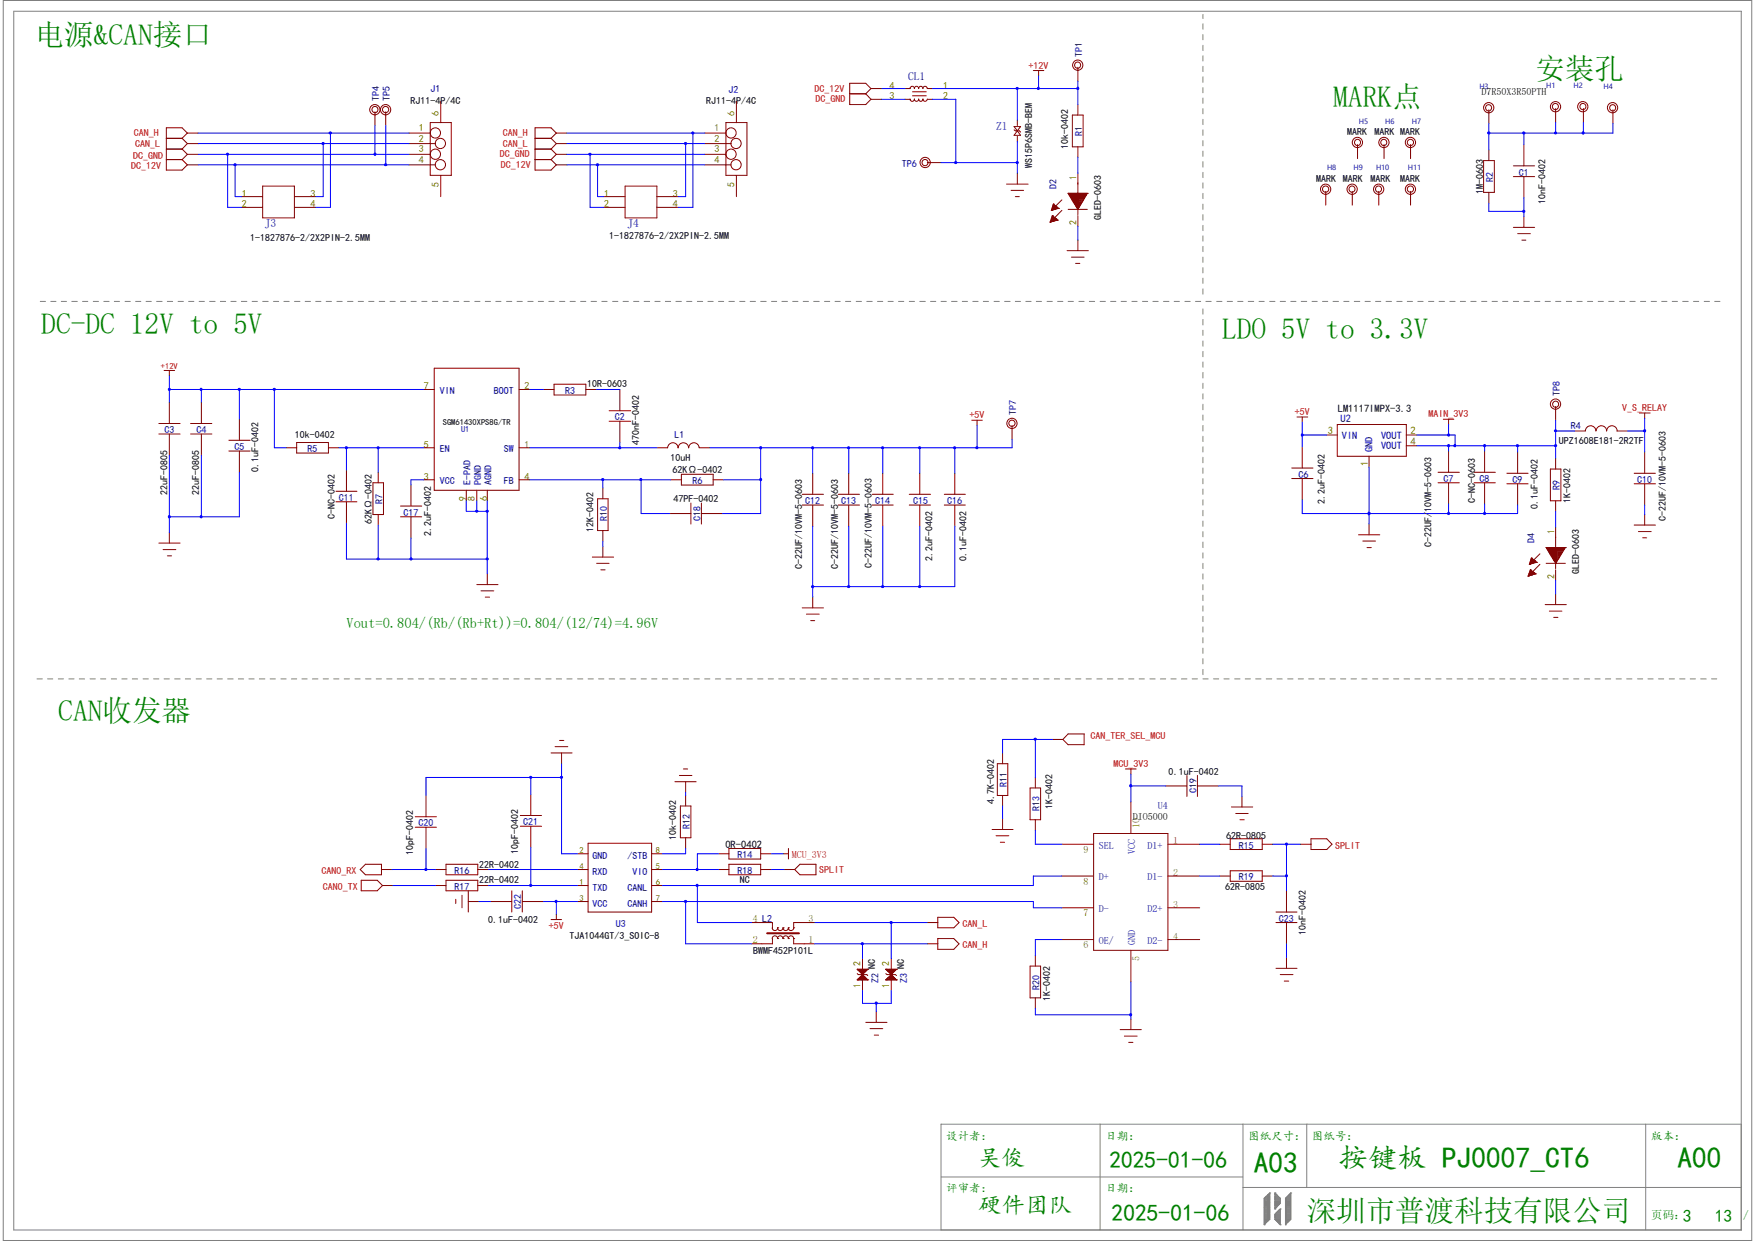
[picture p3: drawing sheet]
<svg xmlns="http://www.w3.org/2000/svg" width="297mm" height="210mm" viewBox="0 0 297 210" stroke-linecap="round" stroke-linejoin="round" font-family="sans-serif">
<g fill="none" stroke="#800000" stroke-width=".17">
<path d="M63.5 18.9v2.4M65.3 18.9v2.4M74.6 17.1v3.6M124.6 17.1v3.6M143.8 15.9h2.7M146.5 15.9l.9 .9M147.4 15h1.8M147.4 16.8h1.8M147.4 15l-.9 .9M147.4 15l-.9-.9h-2.7v3.6h2.7l.9-.9M153.2 15h.9M154 15a.38 .38 0 0 1 .4-.4 .38 .38 0 0 1 .4 .4"/>
<path d="M154.4 15.5h2.4M154.4 16.2h2.4M154.7 15a.38 .38 0 0 1 .4-.4 .38 .38 0 0 1 .4 .4M154.8 16.8a.38 .38 0 0 1-.4 .3 .38 .38 0 0 1-.4-.3h-.8M155.4 15a.38 .38 0 0 1 .4-.4 .38 .38 0 0 1 .4 .4M155.5 16.8a.38 .38 0 0 1-.4 .3 .38 .38 0 0 1-.4-.3h.1M156.2 15a.38 .38 0 0 1 .3-.4 .38 .38 0 0 1 .4 .4h.9M156.2 16.8a.38 .38 0 0 1-.4 .3 .38 .38 0 0 1-.4-.3h.1M156.9 16.8h.9M156.9 16.8a.38 .38 0 0 1-.4 .3 .38 .38 0 0 1-.3-.3M174.9 11.9h1.8M175.8 11.9v.9"/>
<path d="M181.5 19.5h1.8v5.3h-1.8zM182.4 11.4v2.4M182.4 17.7v1.8M252 18.6v2.3M263.3 18.4v2.3M268 18.4v2.3M273 18.6v2.3M28.2 23.4h2.6M28.2 25.2h2.6M28.2 27h2.6M30.8 23.4l.9 .9M30.8 27l.9 .9"/>
<path d="M30.8 25.2l.9 .9M31.7 24.3h1.8M31.7 27.9h1.8M31.7 22.5h1.8M31.7 26.1h1.8M31.7 22.5l-.9 .9M31.7 22.5l-.9-.9h-2.6v7.2h2.6l.9-.9M31.7 24.3l-.9 .9M31.7 26.1l-.9 .9M40.9 35.1h3.5M40.9 33.3h3.5M44.4 31.5h5.4v5.4h-5.4z"/>
<path d="M49.8 35.1h3.6M49.8 33.3h3.6M69.2 24.3h4.5M69.2 27.9h4.5M69.2 22.5h3.6M69.2 26.1h3.6M72.8 20.7h3.6v9h-3.6zM74.6 29.7v3.6M90.6 23.4h2.7M90.6 25.2h2.7M90.6 27h2.7M93.3 23.4l.8 .9"/>
<path d="M93.3 27l.8 .9M93.3 25.2l.8 .9M94.1 24.3h1.8M94.1 27.9h1.8M94.1 22.5h1.8M94.1 26.1h1.8M94.1 22.5l-.8-.9h-2.7v7.2h2.7l.8-.9M94.1 22.5l-.8 .9M94.1 24.3l-.8 .9M94.1 26.1l-.8 .9M102.2 35.1h3.6M102.2 33.3h3.6"/>
<path d="M105.8 31.5h5.4v5.4h-5.4zM111.2 35.1h3.6M111.2 33.3h3.6M119.3 24.3h4.4M119.3 27.9h4.4M119.3 22.5h3.6M119.3 26.1h3.6M122.9 20.7h3.5v9h-3.5zM124.6 29.7v3.6M156.9 27.5h2.4M170.3 31.2h3.7M171.1 32.2h2.1"/>
<path d="M171.6 21.4h1.1l-.5 .7zM171.6 22l.2 .1h.7l.2 .3M171.8 33.3h.7M172.2 22.1l.5 .8h-1.1zM172.2 20.4v.9M172.2 23.1v.9M172.2 29.3v1.9M177.7 37.6h.1M177.8 37.4h.6M177.9 37.3h1.1M177.9 35.6h.1M178 35.4h.6"/>
<path d="M178 36.9h.6M178.1 35.3h1.1M178.1 36.7h.2M178.1 36.5h.1M178.1 36.5v1M178.1 36.5l-.4 1.1M178.1 36.5l.7 .5M178.2 34.9h.5M178.2 34.7h.3M178.3 34.5h.1M178.3 34.5l-.4 1.1M178.3 34.5l.7 .6"/>
<path d="M178.3 34.5v1M178.3 36.7v.7M178.4 34.7v.7M178.4 36.8v.6M178.6 34.8v.6M178.6 36.9v.4M178.8 35v.3M178.8 37v.3M178.8 37l.2 .3M178.8 37h-.9v.5M179 37.3h.1M179 35.1h-.9v.4"/>
<path d="M179 35.1l.2 .2M179 35.1v.2M179 37.3l-1.3 .3M179.2 35.3h.1M179.2 35.3l-1.3 .3M179.7 33.8l-1.8 1.8M179.7 35.6l-1.8 1.8M180.8 32.7h.1M180.8 35.4h3.2M180.8 32.7h3.2M180.8 32.7l1.6 2.7M180.9 32.9h3"/>
<path d="M181 33.1h2.8M181 32.7v.4M181.1 33.3h2.6M181.1 32.7v.7M181.2 33.4h2.4M181.3 32.7v.9h2.2v-.9M181.4 33.8h2M181.5 32.7v1.3M181.5 34h1.8M181.7 32.7v1.5M181.7 34.4h1.3M181.9 32.7v1.8h1v-1.8"/>
<path d="M182 34.7h.8M182 32.7v2.1M182.1 34.9h.6M182.2 35.1h.4M182.2 32.7v2.4M182.3 35.3h.2M182.4 35.4h.1M182.4 24.8v1.8M182.4 29.3v7M182.4 36.5v1.8M182.6 32.7v2.4M182.8 32.7v2.1"/>
<path d="M183.1 32.7v1.5h-1.4M183.3 32.7v1.3M183.6 32.7v.6M183.8 32.7v.3M184 32.7h.1M184 32.7l-1.6 2.7M224.4 32.4v2.3M228.9 32.4v2.3M229.7 24.5v2.3M233.3 32.4v2.3M234.2 24.5v2.3M238.7 24.5v2.3"/>
<path d="M238.7 32.4v2.3M251.1 27.2h1.8v5.4h-1.8zM252 25.4v1.8M252 32.6v1.8M256.1 28.1h3.6M256.1 29.9h3.6M256.1 38.5h3.6M256.8 39.5h2.2M257.9 24.5v3.6M257.9 29.9v3.5M257.9 36.7v1.8M180.6 42.4h3.6"/>
<path d="M181.3 43.5h2.2M182 44.6h.8M182.4 40.6v1.8M257.6 40.6h.6M26.9 71.7h3.6M26.9 73.4h3.6M27.8 62.7h1.7M28.7 62.7v.9M28.7 68.1v3.6M28.7 73.4v3.6M32.3 71.7h3.6M32.3 73.4h3.6"/>
<path d="M34.1 68.1v3.6M34.1 73.4v3.6M38.7 76.3h3.6M38.7 74.5h3.6M40.5 71v3.5M40.5 76.3v3.6M48.4 75.8h1.8M50.2 74.9h5.4v1.8h-5.4zM55.6 75.8h1.8M58.6 79.5v3.6M64 79.9v1.8M71.7 75.8h1.8"/>
<path d="M71.7 65.9h1.8M73.5 62.3h14.3v20.7h-14.3zM87.8 75.8h1.9M87.8 65.9h1.9M92 65.9h1.8M93.8 65h5.3v1.8h-5.3zM99.1 65.9h1.9M103.1 69.5h3.6M103.1 71.3h3.6M104.9 65.9v3.6M104.9 71.3v3.6M114.7 75.8h.1a.89 .89 0 0 0-.9-.9 .89 .89 0 0 0-.9 .9h-1.8"/>
<path d="M118.3 75.8a.89 .89 0 0 0-.9-.9 .89 .89 0 0 0-.9 .9 .89 .89 0 0 0-.8-.9 .89 .89 0 0 0-.9 .9M118.4 75.8h1.7M164.5 71.1h1.7M165.4 71.1v.9M171.3 72v2.3M218.6 79.2h3.6M219.5 70.6h1.8M220.4 70.6v.9M220.4 75.6v3.6M224.5 73.6h1.8M226.3 71.8h11.7v5.4h-11.7zM231.7 77.2v1.8"/>
<path d="M238 73.6h1.8M238 75.4h1.8M243.4 79.9h3.6M244.3 71h1.7M245.2 71v.8M245.2 76.3v3.6M249.5 79.9h3.6M251.2 76.3v3.6M256.8 76.5v3.6M262.4 79.4h1.8v5.4h-1.8zM263.3 68.8v2.3M263.3 77.6v1.8"/>
<path d="M266.5 72.9h1.8M268.3 72.9a.87 .87 0 0 1 .9-.8 .87 .87 0 0 1 .8 .8M270.1 72.9a.87 .87 0 0 1 .9-.8 .87 .87 0 0 1 .9 .8M271.9 72.9a.87 .87 0 0 1 .9-.8 .87 .87 0 0 1 .8 .8M273.7 72.9h1.8M277.5 69.9h1.8M278.3 69.9v.9M278.3 76.5v3.6M26.9 91.9h3.6M27.6 93h2.2M28.3 94.1h.7M28.7 90.1v1.8"/>
<path d="M56.9 84.9h3.5M56.9 83.1h3.5M58.6 84.9v3.6M63.1 81.7h1.8v5.4h-1.8zM64 87.1v1.8M67.8 87.5h3.6M67.8 85.6h3.6M69.6 82.1v3.5M69.6 87.5v3.5M71.7 81.2h1.8M78.9 83v1.8M80.7 83v1.8"/>
<path d="M80.7 98.9h3.6M81.4 100h2.2M82.5 83v1.8M82.5 97.1v1.8M87.8 81.2h1.9M100.2 94.3h3.6M101 95.3h2.1M101.1 84.4h1.8v5.4h-1.8zM101.7 96.4h.7M102 82.6v1.8M102 89.8v1.8M102 92.5v1.8"/>
<path d="M113.3 86.9h3.6M113.5 81.2h1.8M115.3 80.3h5.4v1.8h-5.4zM116.9 85.1v3.6M118.7 85.1v3.6M118.7 86.9h3.6M120.7 81.2h1.8M135.8 85.5h3.6M135.8 83.7h3.6M137.5 80.1v3.6M137.5 85.5v3.6M141.9 85.5h3.6"/>
<path d="M141.9 83.7h3.6M143.6 80.1v3.6M143.6 85.5v3.6M147.6 85.5h3.6M147.6 83.7h3.6M149.4 80.1v3.6M149.4 85.5v3.6M153.9 85.5h3.6M153.9 83.7h3.6M155.7 80.1v3.6M155.7 85.5v3.6M159.8 85.5h3.6"/>
<path d="M159.8 83.7h3.6M161.6 80.1v3.6M161.6 85.5v3.6M218.6 81h3.6M220.4 81v3.6M229.9 90.5h3.6M230.6 91.6h2.2M231.4 92.7h.7M231.7 88.7v1.8M243.4 81.7h3.6M245.2 81.7v3.6M249.5 81.7h3.6"/>
<path d="M251.2 81.7v3.6M255 81.9h3.6M255 80.1h3.6M256.8 81.9v3.6M258.6 97.5h.1M258.7 97.3h.6M258.7 97.1h1.2M258.8 95.5h.1M258.9 95.3h.6M258.9 96.8h.6M259 95.2h1.1M259 96.6h.2"/>
<path d="M259 96.4h.1M259 96.4v1M259 96.4l-.4 1.1M259 96.4l.7 .5M259 94.8h.6M259.1 94.6h.3M259.2 94.4h.1M259.2 94.4l-.4 1.1M259.2 94.4l.7 .6M259.2 94.4v1M259.2 96.6v.7M259.3 94.6v.7"/>
<path d="M259.3 96.7v.6M259.5 94.7v.6M259.5 96.9v.3M259.7 94.9v.3M259.7 96.9v.3M259.7 96.9l.2 .2M259.7 96.9h-.9v.5M259.9 97.1h.1M259.9 95h-.9v.5M259.9 95l.2 .2M259.9 95v.2M259.9 97.1l-1.3 .4"/>
<path d="M260.1 95.2h.1M260.1 95.2l-1.3 .3M260.6 93.7l-1.8 1.8M260.6 95.5l-1.8 1.8M261.7 92.7h.1M261.7 95.3h3.2M261.7 92.7h3.2M261.7 92.7l1.6 2.6M261.8 92.8h3M261.9 93h2.8M261.9 92.7v.3M262 93.2h2.6"/>
<path d="M262 92.7v.6M262.1 93.4h2.4M262.2 92.7v.9h2.1v-.9M262.3 93.7h1.9M262.4 92.7v1.2M262.4 93.9h1.8M262.5 94.1h1.5M262.6 92.7v1.4M262.6 94.3h1.3M262.8 92.7v1.7h1v-1.7M262.8 94.6h.9M262.9 92.7v2.1h.7"/>
<path d="M263.1 95h.4M263.1 92.7v2.3M263.2 95.2h.2M263.3 95.3h.1M263.3 84.8v1.7M263.3 89.2v7M263.3 96.4v1.8M263.4 92.7v2.3M263.7 92.7v2M264 92.7v1.4M264.2 92.7v1.1M264.5 92.7v.5"/>
<path d="M264.7 92.7v.2M264.9 92.7h.1M264.9 92.7l-1.6 2.6M276.6 81.9h3.6M276.6 80.1h3.6M276.6 88.9h3.6M277.3 90h2.1M278 91h.7M278.3 81.9v3.6M278.3 87.1v1.8M82.1 101h.7M135.8 102.9h3.6"/>
<path d="M136.5 103.9h2.1M137.2 105h.7M137.5 101v1.9M261.5 102.3h3.6M262.2 103.4h2.1M262.9 104.5h.8M263.3 100.5v1.8M70.3 140h3.6M70.3 138.2h3.6M72.1 134.6v3.6M72.1 140v3.6M88.1 139.8h3.6"/>
<path d="M88.1 138h3.6M89.8 134.5v3.5M89.8 139.8v3.6M93.3 127.4h3.5M93.9 126.4h2.2M94.7 125.3h.7M95 127.4v1.8M114.2 132.3h3.6M115 131.2h2.1M115.1 136.4h1.8v5.4h-1.8zM115.7 130.1h.7M116 132.3v1.8"/>
<path d="M116 134.6v1.8M168.8 129.2h1.8v5.4h-1.8zM169.7 127.4v1.8M169.7 134.6v1.8M169.7 138.6v1.8M174.3 133.3h1.8v5.4h-1.8zM175.2 131.6v1.7M175.2 138.7v1.8M178.1 125.1h1.8M180.8 124.2h2.7v1.8h-2.7l-.9-.9zM190.5 130.1h1.8M191.4 130.1v.9"/>
<path d="M191.4 135.7v5.4M197.3 133h3.6M200.9 131.2v3.6M202.6 131.2v3.6M202.6 133h3.6M208.4 136.6h3.6M209.1 137.7h2.1M209.8 138.7h.8M210.2 134.8v1.8M61 147.2l.8-.9h2.8v1.7h-2.8zM61.1 149h2.7l.9 .9-.9 .8h-2.7zM64.6 147.2h1.7"/>
<path d="M64.7 149.9h1.8M73.7 149.9h1.8M73.7 147.2h1.8M75.5 146.3h5.4v1.7h-5.4zM75.5 149h5.4v1.7h-5.4zM77.1 152.2v.7M78.2 151.5v2.1M79.2 152.6h1.9M79.2 150.7v3.6M80.9 149.9h1.8M80.9 147.2h1.8M83 152.6h3.6"/>
<path d="M86.6 150.7v3.6M88.4 152.6h3.6M88.4 150.7v3.6M93.3 155.6h1.7M94.1 154.7v.9M97.7 149.9h1.8M97.7 144.5h1.8M97.7 152.6h1.8M97.7 147.2h1.8M99.5 142.7h10.8v11.6h-10.8zM110.3 149.9h1.8M110.3 144.5h1.8"/>
<path d="M110.3 152.6h1.8M110.3 147.2h1.8M116 141.8v1.8M121.6 144.5h1.8M121.6 147.2h1.8M123.4 146.3h5.3v1.7h-5.3zM123.4 143.6h5.3v1.8h-5.3zM127.2 156.1h3.5v.9a.47 .47 0 0 0 .4 .5 .47 .47 0 0 0 .5-.5M128.7 144.5h1.9M128.7 147.2h1.9M130.7 158.8a.47 .47 0 0 1 .4-.4 .47 .47 0 0 1 .5 .4M130.7 158.8v.9h-3.5"/>
<path d="M131.6 158.8a.47 .47 0 0 1 .4-.4 .47 .47 0 0 1 .5 .4 .47 .47 0 0 1 .5-.4 .47 .47 0 0 1 .4 .4M131.6 158.8h.1M131.6 157h.1M131.6 157a.47 .47 0 0 0 .4 .5 .47 .47 0 0 0 .5-.5M132.5 158.8h.1M132.5 157h.1M132.5 144.5h.9M132.5 157a.47 .47 0 0 0 .5 .5 .47 .47 0 0 0 .4-.5M132.7 147.2h1.8M133.4 158.8a.47 .47 0 0 1 .5-.4 .47 .47 0 0 1 .4 .4M133.4 157a.47 .47 0 0 0 .5 .5 .47 .47 0 0 0 .4-.5M133.4 158.8h.1"/>
<path d="M133.4 157h.1M133.4 143.6v1.8M134.3 158.8h.1M134.3 157h.1M134.3 158.8v.9h3.6M135.4 146.3h2.7v1.7h-2.7l-.9-.8zM137.9 156.1h-3.6v.9M156.9 156.1h1.8M156.9 159.7h1.8M158.7 155.2h2.7l.9 .9-.9 .9h-2.7zM158.7 158.8h2.7l.9 .9-.9 1h-2.7zM167.9 140.4h3.5"/>
<path d="M168.6 141.4h2.1M169.3 142.5h.7M179.7 148.3h5.4M179.7 142.9h5.4M179.7 153.6h5.4M179.7 159h5.4M185.1 141.1h12.6v19.7h-12.6zM197.7 148.3h5.3M197.7 142.9h5.3M197.7 153.6h5.3M197.7 159h5.3M206.4 148.3h1.8"/>
<path d="M206.4 142.9h1.8M208.2 141.9h5.4v1.9h-5.4zM208.2 147.4h5.4v1.7h-5.4zM213.6 148.3h1.8M213.6 142.9h1.8M215.9 154.3h3.6M215.9 156.1h3.6M217.7 150.7v3.6M217.7 156.1v3.6M220 142.9h1.9M221.9 141.9h2.6l.9 1-.9 .9h-2.6zM145.1 165.8h.1"/>
<path d="M145.1 164h.1M145.1 165.8h1.8M145.1 164l1.8 1.8M145.1 164.8l.1 .1h1.5l.2 .2M145.1 164h1.8M145.2 165.7h1.5v.1M145.2 164v.3M145.2 165.6v.2M145.5 165.5h1v.3M145.5 164v.4M145.5 165.4v.4M145.6 165.8v-.5h.7v.5"/>
<path d="M145.6 164v.6h.7v-.6M145.8 165.8v-.7h.3v.7M145.8 164v.8M146 164.9h.1M146 162.2v5.4M146.1 164v.8h-.3M146.5 164v.4h-1M146.5 173h3.6M146.7 164v.2h-1.5M146.9 165.8h.1M146.9 164h.1M146.9 164l-1.8 1.8"/>
<path d="M147.2 174.1h2.2M148 175.2h.7M148.3 171.2v1.8M149.9 165.8h.1M149.9 164h.1M149.9 165.8h1.8M149.9 164.8l.2 .1h1.5l.1 .2M149.9 164h1.8M149.9 164l.9 .9M150.1 165.7h1.5v.1M150.1 164v.3M150.1 165.6v.2"/>
<path d="M150.3 165.5h1.1v.3M150.3 164v.4M150.3 165.4v.4M150.5 165.8v-.5h.7v.5M150.5 164v.6h.7v-.6M150.7 165.8v-.7h.3v.7M150.7 164v.8M150.8 164.9h.1M150.8 164.9l.9 .9M150.8 164.9l-.9 .9M150.8 162.2v5.4M151 164v.8h-.3"/>
<path d="M151.4 164v.4h-1.1M151.6 164v.2h-1.5M151.7 165.8h.1M151.7 164h.1M151.7 164l-.9 .9M174.3 163.5h1.8v5.4h-1.8zM175.2 161.7v1.8M175.2 168.9v1.8M189.6 174.2h3.6M190.3 175.3h2.1M191 176.4h.7M191.4 160.8v5.4"/>
<path d="M191.4 172.5v1.7M215.9 163.9h3.6M216.7 164.9h2.1M217.3 166h.8M217.7 162.1v1.8"/>
<circle cx="63.4" cy="18.6" r=".87"/>
<circle cx="63.4" cy="18.5" r=".52"/>
<circle cx="65.3" cy="18.6" r=".87"/>
<circle cx="65.3" cy="18.5" r=".53"/>
<circle cx="182.4" cy="11" r=".52"/>
<circle cx="182.4" cy="11" r=".87"/>
<circle cx="251.9" cy="18.2" r=".52"/>
<circle cx="251.9" cy="18.2" r=".87"/>
<circle cx="263.2" cy="18" r=".52"/>
<circle cx="263.2" cy="18.1" r=".87"/>
<circle cx="267.9" cy="18.1" r=".87"/>
<circle cx="267.9" cy="18" r=".52"/>
<circle cx="272.9" cy="18.2" r=".87"/>
<circle cx="272.9" cy="18.2" r=".52"/>
<circle cx="73.7" cy="22.5" r=".87"/>
<circle cx="73.7" cy="26.1" r=".87"/>
<circle cx="74.5" cy="27.9" r=".87"/>
<circle cx="74.5" cy="24.3" r=".87"/>
<circle cx="123.7" cy="26.1" r=".87"/>
<circle cx="123.7" cy="22.5" r=".87"/>
<circle cx="124.6" cy="27.9" r=".87"/>
<circle cx="124.6" cy="24.3" r=".87"/>
<circle cx="156.5" cy="27.5" r=".52"/>
<circle cx="156.6" cy="27.5" r=".87"/>
<circle cx="224.3" cy="32" r=".87"/>
<circle cx="224.3" cy="32" r=".53"/>
<circle cx="228.8" cy="32" r=".52"/>
<circle cx="228.8" cy="32" r=".87"/>
<circle cx="229.7" cy="24.1" r=".87"/>
<circle cx="229.7" cy="24.1" r=".52"/>
<circle cx="233.3" cy="32" r=".52"/>
<circle cx="233.3" cy="32" r=".87"/>
<circle cx="234.2" cy="24.1" r=".52"/>
<circle cx="234.2" cy="24.1" r=".87"/>
<circle cx="238.7" cy="32" r=".87"/>
<circle cx="238.7" cy="24.1" r=".87"/>
<circle cx="238.7" cy="32" r=".53"/>
<circle cx="238.7" cy="24.1" r=".53"/>
<circle cx="171.3" cy="71.6" r=".87"/>
<circle cx="171.3" cy="71.6" r=".53"/>
<circle cx="263.2" cy="68.4" r=".87"/>
<circle cx="263.3" cy="68.4" r=".52"/>
</g>
<path d="M129.8 157.9h5.4" fill="none" stroke="#800000" stroke-width=".34"/>
<g fill="none" stroke="#7f7f7f" stroke-width=".17">
<path d="M.6 .1h295.9v209.8h-295.9zM2.3 1.9h292.4v206.3h-292.4zM203.6 2.5v.6M203.6 4v1M203.6 5.8v.9M203.6 7.7v.9M203.6 9.4v.9M203.6 11.2v.9M203.6 13v.9M203.6 14.8v.9M203.6 16.6v.9M203.6 18.4v.9"/>
<path d="M203.6 20.2v.9M203.6 22v.9M203.6 23.8v.9M203.6 25.6v.9M203.6 27.3v1M203.6 29.2v.9M203.6 30.9v.9M203.6 32.7v.9M203.6 34.5v.9M203.6 36.3v1M203.6 38.1v.9M203.6 39.9v.9"/>
<path d="M6.8 51h.9M8.6 51h.9M10.4 51h.9M12.1 51h1M14 51h.9M15.8 51h.9M17.6 51h.9M19.3 51h.9M21.2 51h.9M22.9 51h.9M24.7 51h.9M26.5 51h.9"/>
<path d="M28.3 51h.9M30.1 51h.9M31.9 51h.9M33.7 51h.9M35.5 51h.9M37.3 51h.9M39.1 51h.9M40.9 51h.9M42.7 51h.9M44.4 51h1M46.3 51h.9M48 51h.9"/>
<path d="M49.8 51h1M51.6 51h.9M53.4 51h.9M55.2 51h.9M57 51h.9M58.8 51h.9M60.6 51h.9M62.4 51h.9M64.2 51h.9M66 51h.9M67.8 51h.9M69.6 51h.8"/>
<path d="M71.4 51h.9M73.2 51h.9M75 51h.9M76.8 51h.8M78.5 51h.9M80.3 51h.9M82.1 51h.9M83.9 51h.9M85.7 51h.9M87.5 51h.9M89.3 51h.9M91.1 51h.9"/>
<path d="M92.9 51h.9M94.7 51h.9M96.5 51h.9M98.3 51h.8M100 51h1M101.9 51h.8M103.7 51h.9M105.5 51h.8M107.2 51h.9M109 51h.9M110.8 51h.9M112.6 51h.9"/>
<path d="M114.4 51h.9M116.2 51h.9M118 51h.9M119.8 51h.9M121.6 51h.9M123.4 51h.9M125.2 51h.9M127 51h.8M128.7 51h1M130.6 51h.8M132.3 51h1M134.2 51h.8"/>
<path d="M135.9 51h.9M137.7 51h.9M139.5 51h.9M141.3 51h.9M143.1 51h.9M144.9 51h.9M146.7 51h.9M148.5 51h.9M150.3 51h.9M152.1 51h.9M153.9 51h.9M155.7 51h.9"/>
<path d="M157.5 51h.9M159.3 51h.8M161 51h1M162.9 51h.8M164.6 51h.9M166.4 51h.9M168.2 51h.9M170 51h.9M171.8 51h.9M173.6 51h.9M175.4 51h.9M177.2 51h.9"/>
<path d="M179 51h.9M180.8 51h.9M182.6 51h.9M184.4 51h.9M186.2 51h.9M188 51h.8M189.7 51h.9M191.6 51h.8M193.3 51h.9M195.1 51h.9M196.9 51h.9M198.7 51h.9"/>
<path d="M200.5 51h.9M202.3 51h.9M203.6 41.7v.9M203.6 43.5v.9M203.6 45.3v.9M203.6 47.1v.9M203.6 48.9v.9M203.6 52.3v.9M203.6 54.1v.9M203.6 55.9v.9M203.6 57.7v.9M203.6 59.5v.9"/>
<path d="M204.1 51h.9M205.9 51h.9M207.7 51h.9M209.5 51h.9M211.2 51h1M213.1 51h.9M214.9 51h.9M216.7 51h.9M218.4 51h.9M220.2 51h.9M222 51h.9M223.8 51h.9"/>
<path d="M225.6 51h.9M227.4 51h.9M229.2 51h.9M231 51h.9M232.8 51h.9M234.6 51h.9M236.4 51h.9M238.2 51h.9M239.9 51h.9M241.8 51h.9M243.5 51h1M245.4 51h.9"/>
<path d="M247.1 51h.9M248.9 51h.9M250.7 51h.9M252.5 51h.9M254.3 51h.9M256.1 51h.9M257.9 51h.9M259.7 51h.9M261.5 51h.9M263.3 51h.9M265.1 51h.9M266.9 51h.9"/>
<path d="M268.6 51h.9M270.5 51h.9M272.2 51h.9M274.1 51h.9M275.8 51h.9M277.6 51h.9M279.4 51h.9M281.2 51h.9M283 51h.9M284.8 51h.9M286.6 51h.9M288.4 51h.9"/>
<path d="M290.2 51h.9M203.6 61.3v.8M203.6 63v1M203.6 64.9v.8M203.6 66.6v.9M203.6 68.4v.9M203.6 70.2v.9M203.6 72v.9M203.6 73.8v.9M203.6 75.6v.9M203.6 77.4v.9M203.6 79.2v.9"/>
<path d="M203.6 81v.9M203.6 82.8v.9M203.6 84.6v.9M203.6 86.4v.9M203.6 88.2v.9M203.6 90v.8M203.6 91.7v1M203.6 93.6v.8M203.6 95.3v.9M203.6 97.1v.9M203.6 98.9v.9M6.3 114.9h.9"/>
<path d="M8 114.9h.9M9.9 114.9h.9M11.6 114.9h.9M13.4 114.9h.9M15.2 114.9h.9M17 114.9h.9M18.8 114.9h.9M20.6 114.9h.9M22.4 114.9h.9M24.2 114.9h.9M26 114.9h.9M27.8 114.9h.9"/>
<path d="M29.5 114.9h1M31.4 114.9h.9M33.2 114.9h.9M35 114.9h.9M36.7 114.9h.9M38.5 114.9h1M40.3 114.9h.9M42.1 114.9h.9M43.9 114.9h.9M45.7 114.9h.9M47.5 114.9h.9M49.3 114.9h.9"/>
<path d="M51.1 114.9h.9M52.9 114.9h.9M54.7 114.9h.9M56.5 114.9h.9M58.3 114.9h.8M60.1 114.9h.9M61.8 114.9h1M63.7 114.9h.9M65.4 114.9h.9M67.2 114.9h1M69 114.9h.9M70.8 114.9h.9"/>
<path d="M72.6 114.9h.9M74.4 114.9h.9M76.2 114.9h.9M78 114.9h.9M79.8 114.9h.9M81.6 114.9h.9M83.4 114.9h.9M85.2 114.9h.9M87 114.9h.8M88.8 114.9h.9M90.6 114.9h.9M92.4 114.9h.9"/>
<path d="M94.1 114.9h.9M95.9 114.9h.9M97.7 114.9h.9M99.5 114.9h.9M101.3 114.9h.9M103.1 114.9h.9M104.9 114.9h.9M106.7 114.9h.9M108.5 114.9h.9M110.3 114.9h.9M112.1 114.9h.9M113.9 114.9h.9"/>
<path d="M115.7 114.9h.8M117.4 114.9h1M119.3 114.9h.8M121.1 114.9h.9M122.9 114.9h.8M124.6 114.9h.9M126.4 114.9h.9M128.2 114.9h.9M130 114.9h.9M131.8 114.9h.9M133.6 114.9h.9M135.4 114.9h.9"/>
<path d="M137.2 114.9h.9M139 114.9h.9M140.8 114.9h.9M142.6 114.9h.9M144.4 114.9h.8M146.1 114.9h.9M148 114.9h.8M149.7 114.9h1M151.6 114.9h.8M153.3 114.9h.9M155.1 114.9h.9M156.9 114.9h.9"/>
<path d="M158.7 114.9h.9M160.5 114.9h.9M162.3 114.9h.9M164.1 114.9h.9M165.9 114.9h.9M167.7 114.9h.9M169.5 114.9h.8M171.3 114.9h.9M173.1 114.9h.9M174.9 114.9h.9M176.7 114.9h.8M178.4 114.9h.9"/>
<path d="M180.3 114.9h.8M182 114.9h.9M183.8 114.9h.9M185.6 114.9h.9M187.4 114.9h.9M189.2 114.9h.9M191 114.9h.9M192.8 114.9h.9M194.6 114.9h.9M196.4 114.9h.9M198.2 114.9h.9M199.9 114.9h1"/>
<path d="M201.8 114.9h.8M203.6 114.9h.9M203.6 100.7v.9M203.6 102.5v.9M203.6 104.3v.9M203.6 106.1v.9M203.6 107.9v.9M203.6 109.7v.9M203.6 111.5v.9M203.6 113.3v.9M205.4 114.9h.8M207.1 114.9h.9"/>
<path d="M209 114.9h.8M210.7 114.9h.9M212.5 114.9h.9M214.3 114.9h.9M216.1 114.9h.9M217.9 114.9h.9M219.7 114.9h.9M221.5 114.9h.9M223.3 114.9h.9M225.1 114.9h.9M226.9 114.9h.9M228.6 114.9h1"/>
<path d="M230.5 114.9h.9M232.3 114.9h.9M234.1 114.9h.8M235.8 114.9h.9M237.6 114.9h.9M239.4 114.9h.9M241.2 114.9h.9M243 114.9h.9M244.8 114.9h.9M246.6 114.9h.9M248.4 114.9h.9M250.2 114.9h.9"/>
<path d="M252 114.9h.9M253.8 114.9h.9M255.6 114.9h.9M257.3 114.9h.9M259.2 114.9h.9M260.9 114.9h1M262.8 114.9h.9M264.5 114.9h.9M266.3 114.9h.9M268.1 114.9h.9M269.9 114.9h.9M271.7 114.9h.9"/>
<path d="M273.5 114.9h.9M275.3 114.9h.9M277.1 114.9h.9M278.9 114.9h.9M280.7 114.9h.9M282.5 114.9h.9M284.3 114.9h.9M286 114.9h.9M287.8 114.9h1M289.6 114.9h.9M159.3 199.2h51.1M186.2 190.2v18"/>
<path d="M210.4 190.2v18M221.1 190.2v10.8M278.5 190.2v18M294.7 190.2h-135.4v18M210.4 201h84.3M214 207.3h.1M214 206.4h.9M214 206.2h.9M214 206h.9M214 205.8h.9M214 205.7h.9M214 205.5h.9"/>
<path d="M214 205.3h.9M214 205.1h.9M214 204.9h.9M214 204.8h.9M214 202.8v4.5M214 204.6h.9M214 204.4h.9M214 204.2h.9M214 204h.9M214 203.8h.9M214 203.7h.9M214 203.5h.9"/>
<path d="M214 203.3h.9M214 203.1h.9M214 202.9h.9M214 202.8h.9M214.9 201.9h.1M214.9 202.6h-.8v4.5h-.1M214.9 202.4h-.6v4.5h-.3M214.9 202.2h-.4v4.5h-.5M214.9 202.1h-.2v4.4h-.7M214.9 206.4l-.9 .9M214.9 201.9v4.5M214.9 201.9l-.9 .9"/>
<path d="M215.8 204.6h.1M215.8 201.9h.1M215.8 206.4l.9 .9M215.8 201.9v2.7M215.8 205.5v.9M215.8 206.4h.9M215.8 206.2h.9M215.8 206h.9M215.8 205.8h.9M215.8 205.7h.9M215.8 205.5h.9M215.8 202.1h.1v2.3h-.1"/>
<path d="M215.8 202.2h.3v2M215.8 202.4h.5v1.6M215.8 202.6h.7v1.2M215.8 204.2h.4M215.8 204h.5M215.8 203.8h.7M215.8 203.7h.9M215.8 203.5h.9M215.8 203.3h.9M215.8 203.1h.9M215.8 202.9h.9M215.8 202.8h.9"/>
<path d="M215.8 201.9l.9 .9M216.7 207.3h.1M216.7 204.6h.1M216.7 204.6l-.9 .9M216.7 202.8v.9M216.7 204.6v2.7M216.7 204.8h-.2v2.3h.2M216.7 204.9h-.4v2h.4M216.7 205.1h-.6v1.6h.6M216.7 205.3h-.8v1.2h.8M216.7 203.7l-.9 .9M217.6 207.3h.1"/>
<path d="M217.6 206.4h.8M217.6 206.2h.8M217.6 206h.8M217.6 205.8h.8M217.6 205.7h.8M217.6 205.5h.8M217.6 205.3h.8M217.6 205.1h.8M217.6 204.9h.8M217.6 204.8h.8M217.6 204.6h.8M217.6 204.4h.8"/>
<path d="M217.6 204.2h.8M217.6 204h.8M217.6 203.8h.8M217.6 203.7h.8M217.6 203.5h.8M217.6 203.3h.8M217.6 203.1h.8M217.6 202.9h.8M217.6 202.8h.8M217.6 202.8v4.5M218.4 201.9h.1M218.4 202.6h-.7v4.5h-.1"/>
<path d="M218.4 202.4h-.5v4.5h-.3M218.4 202.2h-.3v4.5h-.5M218.4 202.1h-.1v4.4h-.7M218.4 206.4l-.8 .9M218.4 201.9v4.5M218.4 201.9l-.8 .9"/>
</g>
<g fill="none" stroke="#00f" stroke-width=".17">
<path d="M149.2 15h4M149.2 16.8h4M157.8 15h24.6M157.8 16.8h4v10.7M172.2 15v5.4M175.8 12.8v2.2M182.4 13.8v3.9M33.5 22.5h35.7M33.5 24.3h35.7M33.5 27.9h35.7M33.5 26.1h35.7M38.5 26.1v9h2.4"/>
<path d="M39.8 27.9v5.4h1.1M54.7 24.3v9h-1.3M55.9 22.5v12.6h-2.5M63.5 21.3v4.8M65.3 21.3v6.6M95.9 22.5h23.4M95.9 24.3h23.4M95.9 27.9h23.4M95.9 26.1h23.4M99.9 26.1v9h2.3M101.1 27.9v5.4h1.1M116 24.3v9h-1.2"/>
<path d="M117.3 22.5v12.6h-2.5M159.3 27.5h12.9M172.2 24v5.3M182.4 26.6v2.7M182.4 38.3v2.3M252 34.4v1.4h5.9M252 20.9v4.5M257.9 22.5h.1M257.9 22.5v2M257.9 33.4v3.3M263.3 20.7v1.8M268 20.7v1.8"/>
<path d="M273 20.9v1.6h-21M28.7 65.9h43M28.7 63.6v4.5M28.7 77v13.1M34.1 65.9v2.2M34.1 77v10.5M40.5 79.9v7.6h-11.8M40.5 65.9v5.1M46.4 65.9v9.9h2M57.4 75.8h14.3M58.6 75.8v3.7M64 75.8v4.1"/>
<path d="M89.7 75.8h21.5M89.7 65.9h2.3M101 65.9h3.9M104.9 74.9v.9M128.7 75.8v11.1h-6.4M137.5 75.8v4.3M143.6 75.8v4.3M149.4 75.8v4.3M155.7 75.8v4.3M161.6 75.8v4.3M165.4 72v3.8M171.3 74.3v1.5h-51.2"/>
<path d="M220.4 71.5v4.1M220.4 73.6h4.1M231.7 79v9.7M239.8 75.4h23.5M239.8 73.6h6.5v1.8M245.2 71.8v1.8M245.2 75.4v.9M251.2 75.4v.9M256.8 75.4v1.1M263.3 71.1v6.5M263.3 72.9h3.2M275.5 72.9h2.8"/>
<path d="M278.3 70.8v5.7M58.6 88.5v6.1h23.9M64 88.9v5.7M69.6 91v3.6M71.7 81.2h-2.1v.9M78.9 84.8v1.7h3.6M80.7 84.8v1.7M82.5 84.8v12.3M89.7 81.2h23.8M102 81.2v1.4M102 91.6v.9M108.5 81.2v5.7h4.8"/>
<path d="M122.5 81.2h6.2M137.5 89.1v11.9M143.6 89.1v10.2M149.4 89.1v10.2M155.7 89.1v10.2M161.6 89.1v10.2h-24.1M220.4 84.6v2.3h36.4v-1.4M231.7 86.9h.1M245.2 85.3v1.6M251.2 85.3v1.6M263.3 86.5v2.7M263.3 98.2v2.3"/>
<path d="M278.3 85.5v1.6M89.8 131.6v2.9M95 129.2v15.3h2.7M95 131.6h-22.9v3M116 134.1v.5M169.7 136.4v2.2M175.2 125.1v6.5M178.1 125.1h-8.4v2.3M191.4 131v4.7M191.4 133h5.9M206.2 133h4v1.8M66.3 147.2h7.4"/>
<path d="M66.5 149.9h7.2M72.1 143.6v3.6M81.1 152.6h1.9M82.7 149.9h15M82.7 147.2h15M89.8 143.4v6.5M92 152.6h5.7M94.1 152.6v2.1M112.1 152.6h62.8v1h4.8M112.1 147.2h9.5M116 143.6v.9h-3.9M116 152.6v7.1h11.2"/>
<path d="M118 149.9v6.2h9.2M121.6 144.5h-3.6v2.7M130.6 144.5h1.9M130.6 147.2h2.1M137.9 156.1h19M137.9 159.7h19M146 159.7v2.5M150.8 156.1v6.1M175.2 140.5v2.4h4.5M179.7 148.3h-4.8v1.6h-62.8M179.7 159h-4.5v2.7M203 142.9h3.4"/>
<path d="M203 148.3h3.4M215.4 142.9h4.6M215.4 148.3h2.3M217.7 142.9v7.8M217.7 159.7v2.4M146 167.6v2.2h4.8v-2.2M148.3 169.8v1.4M175.2 170.7v1h16.2M191.4 166.2v6.3"/>
</g>
<g fill="#00f" stroke="#00f" stroke-width=".17">
<circle cx="245.1" cy="75.4" r=".18"/>
<circle cx="172.2" cy="27.5" r=".18"/>
<circle cx="231.7" cy="86.9" r=".18"/>
<circle cx="245.1" cy="86.9" r=".18"/>
<circle cx="82.5" cy="86.5" r=".18"/>
<circle cx="80.7" cy="86.5" r=".18"/>
<circle cx="104.9" cy="75.8" r=".18"/>
<circle cx="28.6" cy="87.4" r=".18"/>
<circle cx="69.5" cy="94.6" r=".18"/>
<circle cx="82.5" cy="94.6" r=".18"/>
<circle cx="28.6" cy="65.9" r=".18"/>
<circle cx="34" cy="65.9" r=".18"/>
<circle cx="34" cy="87.4" r=".18"/>
<circle cx="40.5" cy="65.9" r=".18"/>
<circle cx="64" cy="75.8" r=".18"/>
<circle cx="58.6" cy="75.8" r=".18"/>
<circle cx="64" cy="94.6" r=".18"/>
<circle cx="46.4" cy="65.9" r=".18"/>
<circle cx="220.4" cy="73.6" r=".18"/>
<circle cx="161.6" cy="75.8" r=".18"/>
<circle cx="172.2" cy="15" r=".18"/>
<circle cx="94.1" cy="152.5" r=".18"/>
<circle cx="89.8" cy="149.9" r=".18"/>
<circle cx="72.1" cy="147.2" r=".18"/>
<circle cx="89.8" cy="131.6" r=".18"/>
<circle cx="95" cy="131.6" r=".18"/>
<circle cx="118" cy="147.1" r=".18"/>
<circle cx="39.8" cy="27.9" r=".18"/>
<circle cx="38.5" cy="26.1" r=".18"/>
<circle cx="54.7" cy="24.3" r=".18"/>
<circle cx="55.9" cy="22.5" r=".18"/>
<circle cx="101.1" cy="27.9" r=".18"/>
<circle cx="99.9" cy="26.1" r=".18"/>
<circle cx="116" cy="24.3" r=".18"/>
<circle cx="117.3" cy="22.5" r=".18"/>
<circle cx="182.4" cy="15" r=".18"/>
<circle cx="128.7" cy="75.8" r=".18"/>
<circle cx="128.7" cy="81.1" r=".18"/>
<circle cx="251.2" cy="86.9" r=".18"/>
<circle cx="256.8" cy="75.4" r=".18"/>
<circle cx="251.2" cy="75.4" r=".18"/>
<circle cx="137.5" cy="75.8" r=".18"/>
<circle cx="143.6" cy="75.8" r=".18"/>
<circle cx="143.6" cy="99.3" r=".18"/>
<circle cx="149.4" cy="99.3" r=".18"/>
<circle cx="149.4" cy="75.8" r=".18"/>
<circle cx="137.5" cy="99.3" r=".18"/>
<circle cx="155.6" cy="75.8" r=".18"/>
<circle cx="155.6" cy="99.3" r=".18"/>
<circle cx="102" cy="81.2" r=".18"/>
<circle cx="108.4" cy="81.1" r=".18"/>
<circle cx="175.7" cy="15" r=".18"/>
<circle cx="267.9" cy="22.5" r=".18"/>
<circle cx="263.3" cy="75.4" r=".18"/>
<circle cx="245.1" cy="73.6" r=".18"/>
<circle cx="246.2" cy="75.4" r=".18"/>
<circle cx="146" cy="159.7" r=".18"/>
<circle cx="150.8" cy="156.1" r=".18"/>
<circle cx="148.3" cy="169.7" r=".18"/>
<circle cx="191.3" cy="133" r=".18"/>
<circle cx="118" cy="149.8" r=".18"/>
<circle cx="116" cy="152.6" r=".18"/>
<circle cx="217.7" cy="142.8" r=".18"/>
<circle cx="217.7" cy="148.2" r=".18"/>
<circle cx="161.7" cy="27.5" r=".18"/>
<circle cx="263.3" cy="72.9" r=".18"/>
<circle cx="278.3" cy="72.9" r=".18"/>
<circle cx="165.3" cy="75.8" r=".18"/>
<circle cx="257.9" cy="35.8" r=".18"/>
<circle cx="263.3" cy="22.5" r=".18"/>
<circle cx="257.9" cy="22.5" r=".18"/>
<circle cx="252" cy="22.5" r=".18"/>
<circle cx="63.4" cy="26.1" r=".18"/>
<circle cx="65.3" cy="27.9" r=".18"/>
<circle cx="191.3" cy="171.7" r=".18"/>
<circle cx="175.2" cy="125.1" r=".18"/>
</g>
<g font-size="5" fill="#008000">
<text x="5.9" y="7.7">电源&amp;CAN接口</text>
<text x="259.9" y="13.4">安装孔</text>
<text x="225.6" y="18">MARK点</text>
<text x="7" y="56.6">DC-DC 12V to 5V</text>
<text x="206.8" y="57.3">LDO 5V to 3.3V</text>
<text x="9.9" y="122.1">CAN收发器</text>
<text x="226.5" y="197.7">按键板 PJ0007_CT6</text>
<text x="283.9" y="197.7">A00</text>
<text x="212.2" y="198.5">A03</text>
<text x="221.1" y="206.7">深圳市普渡科技有限公司</text>
</g>
<g font-size="4" fill="#008000">
<text x="165.5" y="197.3">吴俊</text>
<text x="187.7" y="197.7">2025-01-06</text>
<text x="165.5" y="205.4">硬件团队</text>
<text x="188.1" y="206.6">2025-01-06</text>
</g>
<g font-size="3" fill="#008000">
<text x="284.8" y="206.8">3</text>
<text x="290.2" y="206.8">13</text>
</g>
<text font-size="2.5" fill="#008000" x="58.6" y="106.3">Vout=0.804/(Rb/(Rb+Rt))=0.804/(12/74)=4.96V</text>
<g font-size="1.9" fill="#000080">
<text x="153.7" y="13.5">CL1</text>
<text x="168.6" y="22.1">Z1</text>
<text x="44.8" y="38.5">J3</text>
<text x="106.2" y="38.5">J4</text>
</g>
<g font-size="1.9" fill="#008000">
<text x="160.1" y="192.9">设计者：</text>
<text x="187.1" y="192.9">日期：</text>
<text x="211.2" y="192.9">图纸尺寸：</text>
<text x="222" y="192.9">图纸号：</text>
<text x="279.4" y="192.9">版本：</text>
<text x="160.1" y="201.8">评审者：</text>
<text x="187.1" y="201.8">日期：</text>
<text x="279.4" y="206.3">页码：</text>
<text x="295" y="206.3">/</text>
</g>
<g font-size="1.8">
<text x="226.4" y="69.8">LM1117IMPX-3.3</text>
<text x="122.8" y="143.5">0R-0402</text>
</g>
<g font-size="1.8" fill="#000080">
<text x="226.9" y="71.5">U2</text>
<text x="227.1" y="74.2">VIN</text>
<text x="232.3" y="76.5" transform="rotate(-90 232.3 76.5)">GND</text>
<text x="233.7" y="74.2">VOUT</text>
<text x="233.7" y="76">VOUT</text>
</g>
<g font-size="1.8" fill="#808000">
<text x="224.7" y="73.4">3</text>
<text x="238.7" y="73.4">2</text>
<text x="238.7" y="75.3">4</text>
<text x="231.5" y="78.8" transform="rotate(-90 231.5 78.8)">1</text>
</g>
<g font-size="1.7" fill="#f00">
<text x="174.1" y="11.6">+12V</text>
<text x="137.8" y="15.5">DC_12V</text>
<text x="138" y="17.3">DC_GND</text>
<text x="22.6" y="23.1">CAN_H</text>
<text x="85.1" y="23.1">CAN_H</text>
<text x="22.2" y="28.6">DC_12V</text>
<text x="22.5" y="26.8">DC_GND</text>
<text x="22.9" y="24.8">CAN_L</text>
<text x="84.6" y="26.6">DC_GND</text>
<text x="84.8" y="28.4">DC_12V</text>
<text x="85.1" y="24.8">CAN_L</text>
<text x="164.1" y="70.8">+5V</text>
<text x="219.1" y="70.2">+5V</text>
<text x="241.8" y="70.6">MAIN_3V3</text>
<text x="274.5" y="69.5">V_S_RELAY</text>
<text x="184.5" y="125.1">CAN_TER_SEL_MCU</text>
<text x="188.4" y="129.8">MCU_3V3</text>
<text x="226" y="143.6">SPLIT</text>
<text x="54.4" y="147.9">CAN0_RX</text>
<text x="134" y="145.2">MCU_3V3</text>
<text x="138.6" y="147.7">SPLIT</text>
<text x="54.6" y="150.6">CAN0_TX</text>
<text x="92.9" y="157.2">+5V</text>
<text x="162.9" y="160.4">CAN_H</text>
<text x="162.9" y="156.8">CAN_L</text>
</g>
<g font-size="1.7" fill="#000080">
<text x="183.1" y="9.6" transform="rotate(-90 183.1 9.6)">TP1</text>
<text x="64.2" y="17.1" transform="rotate(-90 64.2 17.1)">TP4</text>
<text x="66" y="17.1" transform="rotate(-90 66 17.1)">TP5</text>
<text x="72.9" y="15.5">J1</text>
<text x="123.3" y="15.7">J2</text>
<text x="183.1" y="23" transform="rotate(-90 183.1 23)">R1</text>
<text x="152.6" y="28.2">TP6</text>
<text x="257" y="29.7">C1</text>
<text x="178.8" y="32" transform="rotate(-90 178.8 32)">D2</text>
<text x="252.7" y="30.7" transform="rotate(-90 252.7 30.7)">R2</text>
<text x="74.4" y="66.6">VIN</text>
<text x="83.6" y="66.6">BOOT</text>
<text x="95.6" y="66.6">R3</text>
<text x="104.1" y="71.1">C2</text>
<text x="172" y="70.2" transform="rotate(-90 172 70.2)">TP7</text>
<text x="264" y="67" transform="rotate(-90 264 67)">TP8</text>
<text x="27.8" y="73.3">C3</text>
<text x="33.2" y="73.3">C4</text>
<text x="39.7" y="76.2">C5</text>
<text x="52" y="76.5">R5</text>
<text x="74.4" y="76.5">EN</text>
<text x="85.3" y="76.5">SW</text>
<text x="114.1" y="74.2">L1</text>
<text x="265.9" y="72.6">R4</text>
<text x="74.4" y="81.9">VCC</text>
<text x="79.6" y="82.1" transform="rotate(-90 79.6 82.1)">E-PAD</text>
<text x="81.4" y="82.1" transform="rotate(-90 81.4 82.1)">PGND</text>
<text x="83.2" y="82.1" transform="rotate(-90 83.2 82.1)">AGND</text>
<text x="85.3" y="81.9">FB</text>
<text x="117.2" y="81.9">R6</text>
<text x="219.8" y="80.8">C6</text>
<text x="244.3" y="81.5">C7</text>
<text x="250.4" y="81.5">C8</text>
<text x="256" y="81.7">C9</text>
<text x="264" y="82.9" transform="rotate(-90 264 82.9)">R9</text>
<text x="277.1" y="81.7">C10</text>
<text x="57.4" y="84.8">C11</text>
<text x="64.7" y="85.3" transform="rotate(-90 64.7 85.3)">R7</text>
<text x="68.3" y="87.2">C17</text>
<text x="102.7" y="88.2" transform="rotate(-90 102.7 88.2)">R10</text>
<text x="118.5" y="88.2" transform="rotate(-90 118.5 88.2)">C18</text>
<text x="136.3" y="85.3">C12</text>
<text x="142.4" y="85.3">C13</text>
<text x="148.1" y="85.3">C14</text>
<text x="154.6" y="85.3">C15</text>
<text x="160.3" y="85.3">C16</text>
<text x="259.7" y="91.9" transform="rotate(-90 259.7 91.9)">D4</text>
<text x="170.4" y="133.2" transform="rotate(-90 170.4 133.2)">R11</text>
<text x="175.9" y="137.3" transform="rotate(-90 175.9 137.3)">R13</text>
<text x="196" y="136.9">U4</text>
<text x="202.5" y="134.3" transform="rotate(-90 202.5 134.3)">C19</text>
<text x="70.8" y="139.8">C20</text>
<text x="88.6" y="139.6">C21</text>
<text x="116.8" y="140.4" transform="rotate(-90 116.8 140.4)">R12</text>
<text x="186" y="143.6">SEL</text>
<text x="194.2" y="143.6">D1+</text>
<text x="209.6" y="143.6">R15</text>
<text x="76.9" y="147.9">R16</text>
<text x="100.2" y="145.4">GND</text>
<text x="100.2" y="148.1">RXD</text>
<text x="106.2" y="145.4">/STB</text>
<text x="107" y="148.1">VIO</text>
<text x="124.8" y="145.2">R14</text>
<text x="124.8" y="147.9">R18</text>
<text x="186" y="149">D+</text>
<text x="192.1" y="144.5" transform="rotate(-90 192.1 144.5)">VCC</text>
<text x="194.2" y="149">D1-</text>
<text x="209.6" y="149">R19</text>
<text x="76.9" y="150.6">R17</text>
<text x="88.2" y="153.8" transform="rotate(-90 88.2 153.8)">C22</text>
<text x="100.2" y="150.7">TXD</text>
<text x="100.2" y="153.5">VCC</text>
<text x="106.2" y="153.5">CANH</text>
<text x="106.2" y="150.7">CANL</text>
<text x="186" y="154.3">D-</text>
<text x="194.2" y="154.3">D2+</text>
<text x="216.5" y="156">C23</text>
<text x="104.2" y="156.9">U3</text>
<text x="186" y="159.7">OE/</text>
<text x="192.1" y="159.9" transform="rotate(-90 192.1 159.9)">GND</text>
<text x="194.2" y="159.7">D2-</text>
<text x="148.7" y="166.3" transform="rotate(-90 148.7 166.3)">Z2</text>
<text x="153.5" y="166.3" transform="rotate(-90 153.5 166.3)">Z3</text>
<text x="175.9" y="167.5" transform="rotate(-90 175.9 167.5)">R20</text>
</g>
<g font-size="1.7">
<text x="69.5" y="17.7">RJ11-4P/4C</text>
<text x="119.5" y="17.7">RJ11-4P/4C</text>
<text x="250.7" y="16">D7R50X3R50PTH</text>
<text x="228" y="22.9">MARK</text>
<text x="232.6" y="22.9">MARK MARK</text>
<text x="174.7" y="28.4" transform="rotate(-90 174.7 28.4)">WS15P6SMB-BEM</text>
<text x="180.8" y="25.2" transform="rotate(-90 180.8 25.2)">10k-0402</text>
<text x="222.8" y="30.8">MARK MARK</text>
<text x="232" y="30.8">MARK</text>
<text x="236.9" y="30.8">MARK</text>
<text x="251" y="32.9" transform="rotate(-90 251 32.9)">1M-0603</text>
<text x="261.5" y="34.5" transform="rotate(-90 261.5 34.5)">10nF-0402</text>
<text x="42.3" y="40.8">1-1827876-2/2X2PIN-2.5MM</text>
<text x="103.1" y="40.5">1-1827876-2/2X2PIN-2.5MM</text>
<text x="186.4" y="37.3" transform="rotate(-90 186.4 37.3)">GLED-0603</text>
<text x="99.4" y="65.6">10R-0603</text>
<text x="49.9" y="74.2">10k-0402</text>
<text x="108.2" y="75.3" transform="rotate(-90 108.2 75.3)">470nF-0402</text>
<text x="113.5" y="77.9">10uH</text>
<text x="263.8" y="75.1">UPZ1608E181-2R2TF</text>
<text x="28.3" y="83.8" transform="rotate(-90 28.3 83.8)">22uF-0805</text>
<text x="33.7" y="83.8" transform="rotate(-90 33.7 83.8)">22uF-0805</text>
<text x="43.8" y="79.9" transform="rotate(-90 43.8 79.9)">0.1uF-0402</text>
<text x="113.8" y="80.1">62KΩ-0402</text>
<text x="56.6" y="87.8" transform="rotate(-90 56.6 87.8)">C-NC-0402</text>
<text x="63" y="88.6" transform="rotate(-90 63 88.6)">62KΩ-0402</text>
<text x="114" y="85">47PF-0402</text>
<text x="224.2" y="85.3" transform="rotate(-90 224.2 85.3)">2.2uF-0402</text>
<text x="249.6" y="85.2" transform="rotate(-90 249.6 85.2)">C-NC-0603</text>
<text x="260.3" y="86.2" transform="rotate(-90 260.3 86.2)">0.1uF-0402</text>
<text x="265.8" y="85" transform="rotate(-90 265.8 85)">1K-0402</text>
<text x="281.9" y="88.2" transform="rotate(-90 281.9 88.2)">C-22UF/10VM-5-0603</text>
<text x="73" y="90.8" transform="rotate(-90 73 90.8)">2.2uF-0402</text>
<text x="100.4" y="90.1" transform="rotate(-90 100.4 90.1)">12K-0402</text>
<text x="157.8" y="95" transform="rotate(-90 157.8 95)">2.2uF-0402</text>
<text x="163.6" y="94.9" transform="rotate(-90 163.6 94.9)">0.1uF-0402</text>
<text x="242.3" y="92.6" transform="rotate(-90 242.3 92.6)">C-22UF/10VM-5-0603</text>
<text x="135.8" y="96.2" transform="rotate(-90 135.8 96.2)">C-22UF/10VM-5-0603</text>
<text x="141.9" y="96.2" transform="rotate(-90 141.9 96.2)">C-22UF/10VM-5-0603</text>
<text x="147.6" y="96.1" transform="rotate(-90 147.6 96.1)">C-22UF/10VM-5-0603</text>
<text x="267.2" y="97.2" transform="rotate(-90 267.2 97.2)">GLED-0603</text>
<text x="197.8" y="131.2">0.1uF-0402</text>
<text x="168.2" y="136.1" transform="rotate(-90 168.2 136.1)">4.7K-0402</text>
<text x="178.1" y="136.9" transform="rotate(-90 178.1 136.9)">1K-0402</text>
<text x="114.4" y="142.1" transform="rotate(-90 114.4 142.1)">10k-0402</text>
<text x="191.7" y="138.7">DIO5000</text>
<text x="207.5" y="142">62R-0805</text>
<text x="69.9" y="144.7" transform="rotate(-90 69.9 144.7)">10pF-0402</text>
<text x="81.1" y="149.5">22R-0402</text>
<text x="81.1" y="146.8">22R-0402</text>
<text x="87.7" y="144.5" transform="rotate(-90 87.7 144.5)">10pF-0402</text>
<text x="125.2" y="149.5">NC</text>
<text x="207.3" y="150.6">62R-0805</text>
<text x="82.6" y="156.1">0.1uF-0402</text>
<text x="96.4" y="158.8">TJA1044GT/3_SOIC-8</text>
<text x="127.5" y="161.4">BWMF452P101L</text>
<text x="221" y="158.3" transform="rotate(-90 221 158.3)">10nF-0402</text>
<text x="148.1" y="164" transform="rotate(-90 148.1 164)">NC</text>
<text x="153" y="164" transform="rotate(-90 153 164)">NC</text>
<text x="177.7" y="169.3" transform="rotate(-90 177.7 169.3)">1K-0402</text>
</g>
<g font-size="1.7" fill="#808000">
<text x="150.5" y="16.8">3</text>
<text x="150.5" y="15">4</text>
<text x="159.6" y="15">1</text>
<text x="159.6" y="16.8">2</text>
<text x="70.9" y="22.1">1</text>
<text x="70.9" y="24">2</text>
<text x="74.3" y="19.7" transform="rotate(-90 74.3 19.7)">6</text>
<text x="120.9" y="22.1">1</text>
<text x="120.9" y="24">2</text>
<text x="124.3" y="19.7" transform="rotate(-90 124.3 19.7)">6</text>
<text x="70.9" y="25.7">3</text>
<text x="70.9" y="27.5">4</text>
<text x="120.9" y="25.7">3</text>
<text x="120.9" y="27.5">4</text>
<text x="40.9" y="33.3">1</text>
<text x="40.9" y="35.1">2</text>
<text x="52.5" y="33.3">3</text>
<text x="52.5" y="35.1">4</text>
<text x="74.3" y="31.6" transform="rotate(-90 74.3 31.6)">5</text>
<text x="102.2" y="33.3">1</text>
<text x="102.2" y="35.1">2</text>
<text x="113.9" y="33.3">3</text>
<text x="113.9" y="35.1">4</text>
<text x="124.3" y="31.6" transform="rotate(-90 124.3 31.6)">5</text>
<text x="182.2" y="30.4" transform="rotate(-90 182.2 30.4)">1</text>
<text x="182.2" y="38.1" transform="rotate(-90 182.2 38.1)">2</text>
<text x="71.8" y="65.9">7</text>
<text x="88.8" y="65.9">2</text>
<text x="71.8" y="75.8">5</text>
<text x="88.8" y="75.8">1</text>
<text x="71.8" y="81.2">3</text>
<text x="88.8" y="81.2">4</text>
<text x="78.9" y="84.7" transform="rotate(-90 78.9 84.7)">9</text>
<text x="80.3" y="84.7" transform="rotate(-90 80.3 84.7)">8</text>
<text x="82.5" y="84.7" transform="rotate(-90 82.5 84.7)">6</text>
<text x="263.1" y="90.3" transform="rotate(-90 263.1 90.3)">1</text>
<text x="263.1" y="98" transform="rotate(-90 263.1 98)">2</text>
<text x="192.8" y="140.2" transform="rotate(-90 192.8 140.2)">10</text>
<text x="198.5" y="142.9">1</text>
<text x="183.3" y="149.7">8</text>
<text x="183.3" y="144.3">9</text>
<text x="198.5" y="148.3">2</text>
<text x="127.4" y="156">4 L2</text>
<text x="136.8" y="156">3</text>
<text x="183.3" y="155.1">7</text>
<text x="198.5" y="153.6">3</text>
<text x="127.4" y="159.6">2</text>
<text x="136.8" y="159.6">1</text>
<text x="183.3" y="160.4">6</text>
<text x="198.5" y="159">4</text>
<text x="145.6" y="167.2" transform="rotate(-90 145.6 167.2)">1</text>
<text x="145.6" y="163.5" transform="rotate(-90 145.6 163.5)">2</text>
<text x="150.5" y="167.2" transform="rotate(-90 150.5 167.2)">1</text>
<text x="150.5" y="163.5" transform="rotate(-90 150.5 163.5)">2</text>
<text x="192.8" y="162.6" transform="rotate(-90 192.8 162.6)">5</text>
</g>
<text font-size="1.4" fill="#f00" x="27.2" y="62.4">+12V</text>
<text font-size="1.4" x="74.9" y="71.9">SGM61430XPS8G/TR</text>
<text font-size="1.4" fill="#000080" x="78" y="73.1">U1</text>
<g font-size="1.4" fill="#808000">
<text x="98.1" y="149.7">1</text>
<text x="98.1" y="144.3">2</text>
<text x="98.1" y="147">4</text>
<text x="111" y="144.3">8</text>
<text x="111" y="149.7">6</text>
<text x="111" y="147">5</text>
<text x="98.1" y="152.4">3</text>
<text x="111" y="152.4">7</text>
</g>
<g font-size="1.3" fill="#000080">
<text x="250.4" y="15">H3</text>
<text x="261.7" y="14.8">H1</text>
<text x="266.3" y="14.8">H2</text>
<text x="271.4" y="15">H4</text>
<text x="230" y="20.9">H5</text>
<text x="234.4" y="20.9">H6</text>
<text x="238.9" y="20.9">H7</text>
<text x="224.6" y="28.8">H8</text>
<text x="229.1" y="28.8">H9</text>
<text x="232.9" y="28.8">H10</text>
<text x="238.3" y="28.8">H11</text>
</g>
</svg>
